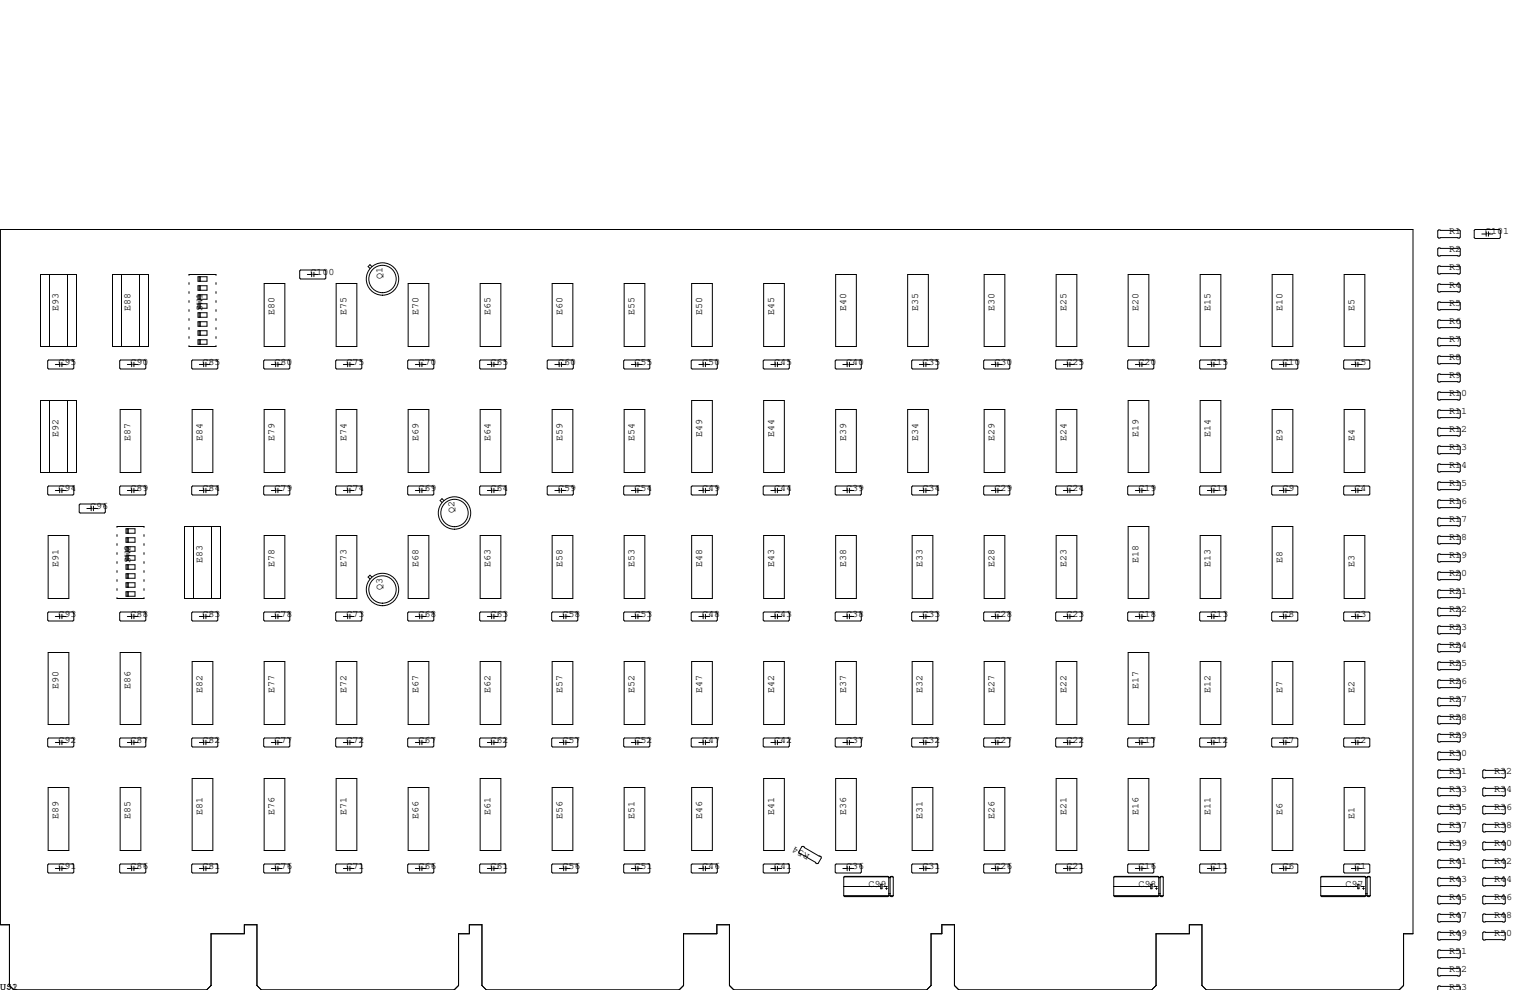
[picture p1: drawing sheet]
<svg xmlns="http://www.w3.org/2000/svg" width="432mm" height="279mm" viewBox="0 0 432 279" stroke-linecap="round" stroke-linejoin="round" font-family="sans-serif">
<g fill="none" stroke="#000" stroke-width=".28">
<path d="M.1 64.8h398.7v198.7h-2.7v14.6l-1.3 1.3h-54.3l-1.3-1.3v-17.1h-3.5v2.5h-9.4v14.6l-1.3 1.3h-54.4l-1.2-1.3v-17.1h-3.6v2.5h-3v14.6l-1.3 1.3h-54.4l-1.2-1.3v-17.1h-3.6v2.5h-9.4v14.6l-1.3 1.3h-54.3l-1.3-1.3v-17.1h-3.5v2.5h-3.1v14.6l-1.3 1.3h-54.3l-1.3-1.3v-17.1h-3.5v2.5h-9.4v14.6l-1.3 1.3h-54.4l-1.2-1.3v-17.1h-2.6zM11.4 77.5h10.2v20.3h-10.2zM14 77.5v20.3M19.1 77.5v20.3M31.8 77.5h10.1v20.3h-10.1zM34.3 77.5v20.3M39.4 77.5v20.3M53.3 77.7v-.2h7.7v.2M53.3 79.8v.5M55.9 78.1h2.5v1.3h-2.5zM56.2 78.1v1.3M56.5 78.1v1.3"/>
<path d="M61 79.8v.5M84.8 76.2h6.9l.2 .3v2l-.2 .2h-6.9l-.2-.2v-2zM86.7 77.5h1.3M88 76.8v1.3M88.6 77.5h1.2M88.6 76.8v1.3M105 75.2l-.6-.5-.5 .5 .5 .6M235.8 77.5h5.9v20.3h-5.9zM256.2 77.5h5.8v20.3h-5.8zM277.7 77.5h5.9v20.3h-5.9zM298.1 77.5h5.8v20.3h-5.8zM318.4 77.5h5.8v20.3h-5.8z"/>
<path d="M338.7 77.5h5.9v20.3h-5.9zM359 77.5h5.9v20.3h-5.9zM379.3 77.5h5.9v20.3h-5.9zM405.8 75.3l.2-.2h5.9l.2 .2v1.8l-.2 .2h-5.9l-.2-.2zM405.8 70.2l.2-.2h5.9l.2 .2v1.8l-.2 .3h-5.9l-.2-.3zM405.8 65.2l.2-.3h5.9l.2 .3v1.7l-.2 .3h-5.9l-.2-.3zM416.1 65l.2-.2h6.9l.2 .2v2.1l-.2 .2h-6.9l-.2-.2zM418.2 66h1.2M419.4 65.4v1.3M420.1 66h1.2M420.1 65.4v1.3M53.3 97.5v.3h7.7v-.3"/>
<path d="M53.3 82.3v.5M53.3 84.8v.5M53.3 87.4v.5M53.3 89.9v.5M53.3 92.5v.5M53.3 95v.5M55.9 80.6h2.5v1.3h-2.5zM55.9 83.2h2.5v1.3h-2.5zM55.9 85.7h2.5v1.3h-2.5zM55.9 88.3h2.5v1.2h-2.5zM55.9 90.8h2.5v1.3h-2.5zM55.9 93.3h2.5v1.3h-2.5z"/>
<path d="M55.9 95.9h2.5v1.3h-2.5zM56.2 80.6v1.3M56.2 83.2v1.3M56.2 85.7v1.3M56.2 88.3v1.2M56.2 90.8v1.3M56.2 93.3v1.3M56.2 95.9v1.3M56.5 80.6v1.3M56.5 83.2v1.3M56.5 85.7v1.3M56.5 88.3v1.2"/>
<path d="M56.5 90.8v1.3M56.5 93.3v1.3M56.5 95.9v1.3M61 82.3v.5M61 84.8v.5M61 87.4v.5M61 89.9v.5M61 92.5v.5M61 95v.5M74.5 80h5.9v17.8h-5.9zM94.9 80h5.8v17.8h-5.8zM115.2 80h5.8v17.8h-5.8z"/>
<path d="M135.5 80h5.9v17.8h-5.9zM155.8 80h5.9v17.8h-5.9zM176.1 80h5.9v17.8h-5.9zM195.2 80h5.8v17.8h-5.8zM215.5 80h5.9v17.8h-5.9zM405.8 90.6l.2-.3h5.9l.2 .3v1.7l-.2 .3h-5.9l-.2-.3zM405.8 80.4l.2-.3h5.9l.2 .3v1.8l-.2 .2h-5.9l-.2-.2zM405.8 85.5l.2-.3h5.9l.2 .3v1.7l-.2 .3h-5.9l-.2-.3zM405.8 95.6l.2-.2h5.9l.2 .2v1.8l-.2 .3h-5.9l-.2-.3zM11.4 113h10.2v20.3h-10.2zM13.7 101.6h6.9l.2 .3v2l-.2 .2h-6.9l-.2-.2v-2zM14 113v20.3"/>
<path d="M15.6 102.9h1.2M16.8 102.2v1.3M17.5 102.9h1.2M17.5 102.2v1.3M19.1 113v20.3M33.9 115.6h5.9v17.7h-5.9zM34 101.6h6.9l.2 .3v2l-.2 .2h-6.9l-.2-.2v-2zM35.9 102.9h1.3M37.2 102.2v1.3M37.8 102.9h1.2M37.8 102.2v1.3M54.2 115.6h5.9v17.7h-5.9z"/>
<path d="M54.4 101.6h6.8l.3 .3v2l-.3 .2h-6.8l-.3-.2v-2zM56.3 102.9h1.2M57.5 102.2v1.3M58.1 102.9h1.2M58.1 102.2v1.3M74.5 115.6h5.9v17.7h-5.9zM74.7 101.6h6.8l.3 .3v2l-.3 .2h-6.8l-.3-.2v-2zM76.6 102.9h1.2M77.8 102.2v1.3M78.4 102.9h1.2M78.4 102.2v1.3M94.9 115.6h5.8v17.7h-5.8z"/>
<path d="M95 101.6h6.9l.2 .3v2l-.2 .2h-6.9l-.3-.2v-2zM96.9 102.9h1.2M98.1 102.2v1.3M98.8 102.9h1.1M98.8 102.2v1.3M115.2 115.6h5.8v17.7h-5.8zM115.3 101.6h6.9l.2 .3v2l-.2 .2h-6.9l-.2-.2v-2zM117.2 102.9h1.2M118.4 102.2v1.3M119.1 102.9h1.2M119.1 102.2v1.3M135.5 115.6h5.9v17.7h-5.9z"/>
<path d="M135.6 101.6h6.9l.2 .3v2l-.2 .2h-6.9l-.2-.2v-2zM137.5 102.9h1.3M138.8 102.2v1.3M139.4 102.9h1.2M139.4 102.2v1.3M154.7 101.6h6.8l.3 .3v2l-.3 .2h-6.8l-.3-.2v-2zM155.8 115.6h5.9v17.7h-5.9zM156.6 102.9h1.2M157.8 102.2v1.3M158.4 102.9h1.2M158.4 102.2v1.3M176.1 115.6h5.9v17.7h-5.9z"/>
<path d="M176.3 101.6h6.8l.3 .3v2l-.3 .2h-6.8l-.3-.2v-2zM178.2 102.9h1.2M179.4 102.2v1.3M180 102.9h1.2M180 102.2v1.3M195.2 113h5.8v20.3h-5.8zM195.3 101.6h6.9l.2 .3v2l-.2 .2h-6.9l-.2-.2v-2zM197.2 102.9h1.3M198.5 102.2v1.3M199.1 102.9h1.2M199.1 102.2v1.3M215.5 113h5.9v20.3h-5.9z"/>
<path d="M215.6 101.6h6.9l.3 .3v2l-.3 .2h-6.9l-.2-.2v-2zM217.6 102.9h1.2M218.8 102.2v1.3M219.4 102.9h1.2M219.4 102.2v1.3M235.8 115.6h5.9v17.7h-5.9zM236 101.6h6.8l.3 .3v2l-.3 .2h-6.8l-.3-.2v-2zM237.9 102.9h1.2M239.1 102.2v1.3M239.7 102.9h1.2M239.7 102.2v1.3M256.2 115.6h5.8v17.7h-5.8z"/>
<path d="M257.6 101.6h6.8l.3 .3v2l-.3 .2h-6.8l-.3-.2v-2zM259.5 102.9h1.2M260.7 102.2v1.3M261.3 102.9h1.2M261.3 102.2v1.3M277.7 115.6h5.9v17.7h-5.9zM277.9 101.6h6.8l.3 .3v2l-.3 .2h-6.8l-.3-.2v-2zM279.8 102.9h1.2M281 102.2v1.3M281.6 102.9h1.2M281.6 102.2v1.3M297.9 101.9l.3-.3h6.9l.2 .3v2l-.2 .2h-6.9l-.3-.2z"/>
<path d="M298.1 115.6h5.8v17.7h-5.8zM300.1 102.9h1.2M301.3 102.2v1.3M302 102.9h1.1M302 102.2v1.3M318.4 113h5.8v20.3h-5.8zM318.5 101.6h6.9l.2 .3v2l-.2 .2h-6.9l-.2-.2v-2zM320.4 102.9h1.2M321.6 102.2v1.3M322.3 102.9h1.2M322.3 102.2v1.3M338.6 101.9l.2-.3h6.9l.2 .3v2l-.2 .2h-6.9l-.2-.2z"/>
<path d="M338.7 113h5.9v20.3h-5.9zM340.7 102.9h1.3M342 102.2v1.3M342.6 102.9h1.2M342.6 102.2v1.3M358.9 101.9l.3-.3h6.8l.3 .3v2l-.3 .2h-6.8l-.3-.2zM359 115.6h5.9v17.7h-5.9zM361.1 102.9h1.2M362.3 102.2v1.3M362.9 102.9h1.2M362.9 102.2v1.3M379.3 115.6h5.9v17.7h-5.9z"/>
<path d="M379.5 101.6h6.8l.3 .3v2l-.3 .2h-6.8l-.3-.2v-2zM381.4 102.9h1.2M382.6 102.2v1.3M383.2 102.2v1.3M383.2 102.9h1.2M405.8 110.9l.2-.3h5.9l.2 .3v1.7l-.2 .3h-5.9l-.2-.3zM405.8 105.8l.2-.3h5.9l.2 .3v1.8l-.2 .2h-5.9l-.2-.2zM405.8 100.7l.2-.2h5.9l.2 .2v1.8l-.2 .2h-5.9l-.2-.2zM405.8 116l.2-.3h5.9l.2 .3v1.7l-.2 .3h-5.9l-.2-.3zM13.7 137.2h6.9l.2 .2v2l-.2 .3h-6.9l-.2-.3v-2zM15.6 138.4h1.2M16.8 137.8v1.3"/>
<path d="M17.5 138.4h1.2M17.5 137.8v1.3M34 137.2h6.9l.2 .2v2l-.2 .3h-6.9l-.2-.3v-2zM35.9 138.4h1.3M37.2 137.8v1.3M37.8 138.4h1.2M37.8 137.8v1.3M54.1 137.4l.3-.2h6.8l.3 .2v2l-.3 .3h-6.8l-.3-.3zM56.3 138.4h1.2M57.5 137.8v1.3M58.1 138.4h1.2M58.1 137.8v1.3"/>
<path d="M74.4 137.4l.3-.2h6.8l.3 .2v2l-.3 .3h-6.8l-.3-.3zM76.6 138.4h1.2M77.8 137.8v1.3M78.4 138.4h1.2M78.4 137.8v1.3M94.7 137.4l.3-.2h6.9l.2 .2v2l-.2 .3h-6.9l-.3-.3zM96.9 138.4h1.2M98.1 137.8v1.3M98.8 138.4h1.1M98.8 137.8v1.3M115.1 137.4l.2-.2h6.9l.2 .2v2l-.2 .3h-6.9l-.2-.3zM117.2 138.4h1.2"/>
<path d="M118.4 137.8v1.3M119.1 138.4h1.2M119.1 137.8v1.3M135.4 137.4l.2-.2h6.9l.2 .2v2l-.2 .3h-6.9l-.2-.3zM137.5 138.4h1.3M138.8 137.8v1.3M139.4 138.4h1.2M139.4 137.8v1.3M154.7 137.2h6.8l.3 .2v2l-.3 .3h-6.8l-.3-.3v-2zM156.6 138.4h1.2M157.8 137.8v1.3M158.4 138.4h1.2"/>
<path d="M158.4 137.8v1.3M176.3 137.2h6.8l.3 .2v2l-.3 .3h-6.8l-.3-.3v-2zM178.2 138.4h1.2M179.4 137.8v1.3M180 138.4h1.2M180 137.8v1.3M195.3 137.2h6.9l.2 .2v2l-.2 .3h-6.9l-.2-.3v-2zM197.2 138.4h1.3M198.5 137.8v1.3M199.1 138.4h1.2M199.1 137.8v1.3M215.6 137.2h6.9l.3 .2v2l-.3 .3h-6.9l-.2-.3v-2z"/>
<path d="M217.6 138.4h1.2M218.8 137.8v1.3M219.4 138.4h1.2M219.4 137.8v1.3M236 137.2h6.8l.3 .2v2l-.3 .3h-6.8l-.3-.3v-2zM237.9 138.4h1.2M239.1 137.8v1.3M239.7 138.4h1.2M239.7 137.8v1.3M257.6 137.2h6.8l.3 .2v2l-.3 .3h-6.8l-.3-.3v-2zM259.5 138.4h1.2M260.7 137.8v1.3"/>
<path d="M261.3 138.4h1.2M261.3 137.8v1.3M277.9 137.2h6.8l.3 .2v2l-.3 .3h-6.8l-.3-.3v-2zM279.8 138.4h1.2M281 137.8v1.3M281.6 138.4h1.2M281.6 137.8v1.3M297.9 137.4l.3-.2h6.9l.2 .2v2l-.2 .3h-6.9l-.3-.3zM300.1 138.4h1.2M301.3 137.8v1.3M302 138.4h1.1M302 137.8v1.3"/>
<path d="M318.3 137.4l.2-.2h6.9l.2 .2v2l-.2 .3h-6.9l-.2-.3zM320.4 138.4h1.2M321.6 137.8v1.3M322.3 138.4h1.2M322.3 137.8v1.3M338.6 137.4l.2-.2h6.9l.2 .2v2l-.2 .3h-6.9l-.2-.3zM340.7 138.4h1.3M342 137.8v1.3M342.6 138.4h1.2M342.6 137.8v1.3M358.9 137.4l.3-.2h6.8l.3 .2v2l-.3 .3h-6.8l-.3-.3zM361.1 138.4h1.2"/>
<path d="M362.3 137.8v1.3M362.9 138.4h1.2M362.9 137.8v1.3M379.2 137.4l.3-.2h6.8l.3 .2v2l-.3 .3h-6.8l-.3-.3zM381.4 138.4h1.2M382.6 137.8v1.3M383.2 137.8v1.3M383.2 138.4h1.2M405.8 131.2l.2-.3h5.9l.2 .3v1.8l-.2 .2h-5.9l-.2-.2zM405.8 126.1l.2-.2h5.9l.2 .2v1.8l-.2 .2h-5.9l-.2-.2zM405.8 121l.2-.2h5.9l.2 .2v1.8l-.2 .3h-5.9l-.2-.3zM405.8 136.3l.2-.3h5.9l.2 .3v1.7l-.2 .3h-5.9l-.2-.3z"/>
<path d="M13.6 151.1h5.8v17.8h-5.8zM22.6 142.2h6.9l.2 .3v2l-.2 .3h-6.9l-.2-.3v-2zM24.5 143.5h1.2M25.7 142.9v1.2M26.4 143.5h1.2M26.4 142.9v1.2M33 148.8v-.2h7.6v.2M33 150.9v.5M33 153.4v.5M33 156v.5M33 158.5v.5M35.6 149.2h2.5v1.3h-2.5z"/>
<path d="M35.6 151.8h2.5v1.2h-2.5zM35.6 154.3h2.5v1.3h-2.5zM35.6 156.8h2.5v1.3h-2.5zM35.6 159.4h2.5v1.3h-2.5zM35.9 149.2v1.3M35.9 151.8v1.2M35.9 154.3v1.3M35.9 156.8v1.3M35.9 159.4v1.3M36.2 149.2v1.3M36.2 151.8v1.2M36.2 154.3v1.3"/>
<path d="M36.2 156.8v1.3M36.2 159.4v1.3M40.6 150.9v.5M40.6 153.4v.5M40.6 156v.5M40.6 158.5v.5M52.1 148.6h10.1v20.3h-10.1zM54.6 148.6v20.3M59.7 148.6v20.3M74.5 151.1h5.9v17.8h-5.9zM94.9 151.1h5.8v17.8h-5.8zM115.2 151.1h5.8v17.8h-5.8z"/>
<path d="M125.3 141.3l-.6-.6-.5 .6 .5 .5M135.5 151.1h5.9v17.8h-5.9zM155.8 151.1h5.9v17.8h-5.9zM176.1 151.1h5.9v17.8h-5.9zM195.2 151.1h5.8v17.8h-5.8zM215.5 151.1h5.9v17.8h-5.9zM235.8 151.1h5.9v17.8h-5.9zM257.4 151.1h5.9v17.8h-5.9zM277.7 151.1h5.9v17.8h-5.9zM298.1 151.1h5.8v17.8h-5.8zM318.4 148.6h5.8v20.3h-5.8zM338.7 151.1h5.9v17.8h-5.9z"/>
<path d="M359 148.6h5.9v20.3h-5.9zM379.3 151.1h5.9v17.8h-5.9zM405.8 146.4l.2-.2h5.9l.2 .2v1.8l-.2 .3h-5.9l-.2-.3zM405.8 151.5l.2-.2h5.9l.2 .2v1.8l-.2 .2h-5.9l-.2-.2zM405.8 156.6l.2-.3h5.9l.2 .3v1.8l-.2 .2h-5.9l-.2-.2zM405.8 141.4l.2-.3h5.9l.2 .3v1.7l-.2 .3h-5.9l-.2-.3zM13.7 172.7h6.9l.2 .3v2l-.2 .3h-6.9l-.2-.3v-2zM15.6 174h1.2M16.8 173.4v1.2M17.5 174h1.2M17.5 173.4v1.2M33 168.7v.2h7.6v-.2"/>
<path d="M33 161v.5M33 163.6v.5M33 166.1v.5M34 172.7h6.9l.2 .3v2l-.2 .3h-6.9l-.2-.3v-2zM35.6 161.9h2.5v1.3h-2.5zM35.6 164.5h2.5v1.2h-2.5zM35.6 167h2.5v1.3h-2.5zM35.9 161.9v1.3M35.9 164.5v1.2M35.9 167v1.3M35.9 174h1.3M36.2 161.9v1.3"/>
<path d="M36.2 164.5v1.2M36.2 167v1.3M37.2 173.4v1.2M37.8 174h1.2M37.8 173.4v1.2M40.6 161v.5M40.6 163.6v.5M40.6 166.1v.5M54.1 173l.3-.3h6.8l.3 .3v2l-.3 .3h-6.8l-.3-.3zM56.3 174h1.2M57.5 173.4v1.2M58.1 174h1.2"/>
<path d="M58.1 173.4v1.2M74.7 172.7h6.8l.3 .3v2l-.3 .3h-6.8l-.3-.3v-2zM76.6 174h1.2M77.8 173.4v1.2M78.4 174h1.2M78.4 173.4v1.2M94.7 173l.3-.3h6.9l.2 .3v2l-.2 .3h-6.9l-.3-.3zM96.9 174h1.2M98.1 173.4v1.2M98.8 174h1.1M98.8 173.4v1.2M105 162.9l-.6-.6-.5 .6 .5 .5"/>
<path d="M115.1 173l.2-.3h6.9l.2 .3v2l-.2 .3h-6.9l-.2-.3zM117.2 174h1.2M118.4 173.4v1.2M119.1 174h1.2M119.1 173.4v1.2M135.4 173l.2-.3h6.9l.2 .3v2l-.2 .3h-6.9l-.2-.3zM137.5 174h1.3M138.8 173.4v1.2M139.4 174h1.2M139.4 173.4v1.2M156 172.7h6.8l.3 .3v2l-.3 .3h-6.8l-.3-.3v-2zM157.9 174h1.2"/>
<path d="M159.1 173.4v1.2M159.7 174h1.2M159.7 173.4v1.2M176.3 172.7h6.8l.3 .3v2l-.3 .3h-6.8l-.3-.3v-2zM178.2 174h1.2M179.4 173.4v1.2M180 174h1.2M180 173.4v1.2M195.3 172.7h6.9l.2 .3v2l-.2 .3h-6.9l-.2-.3v-2zM197.2 174h1.3M198.5 173.4v1.2M199.1 174h1.2"/>
<path d="M199.1 173.4v1.2M215.6 172.7h6.9l.3 .3v2l-.3 .3h-6.9l-.2-.3v-2zM217.6 174h1.2M218.8 173.4v1.2M219.4 174h1.2M219.4 173.4v1.2M236 172.7h6.8l.3 .3v2l-.3 .3h-6.8l-.3-.3v-2zM237.9 174h1.2M239.1 173.4v1.2M239.7 174h1.2M239.7 173.4v1.2M257.6 172.7h6.8l.3 .3v2l-.3 .3h-6.8l-.3-.3v-2z"/>
<path d="M259.5 174h1.2M260.7 173.4v1.2M261.3 174h1.2M261.3 173.4v1.2M277.9 172.7h6.8l.3 .3v2l-.3 .3h-6.8l-.3-.3v-2zM279.8 174h1.2M281 173.4v1.2M281.6 174h1.2M281.6 173.4v1.2M297.9 173l.3-.3h6.9l.2 .3v2l-.2 .3h-6.9l-.3-.3zM300.1 174h1.2M301.3 173.4v1.2"/>
<path d="M302 174h1.1M302 173.4v1.2M318.3 173l.2-.3h6.9l.2 .3v2l-.2 .3h-6.9l-.2-.3zM320.4 174h1.2M321.6 173.4v1.2M322.3 174h1.2M322.3 173.4v1.2M338.6 173l.2-.3h6.9l.2 .3v2l-.2 .3h-6.9l-.2-.3zM340.7 174h1.3M342 173.4v1.2M342.6 174h1.2M342.6 173.4v1.2"/>
<path d="M358.9 173l.3-.3h6.8l.3 .3v2l-.3 .3h-6.8l-.3-.3zM361.1 174h1.2M362.3 173.4v1.2M362.9 174h1.2M362.9 173.4v1.2M379.2 173l.3-.3h6.8l.3 .3v2l-.3 .3h-6.8l-.3-.3zM381.4 174h1.2M382.6 173.4v1.2M383.2 173.4v1.2M383.2 174h1.2M405.8 166.8l.2-.3h5.9l.2 .3v1.7l-.2 .3h-5.9l-.2-.3zM405.8 161.7l.2-.3h5.9l.2 .3v1.7l-.2 .3h-5.9l-.2-.3z"/>
<path d="M405.8 176.9l.2-.2h5.9l.2 .2v1.8l-.2 .2h-5.9l-.2-.2zM405.8 171.8l.2-.2h5.9l.2 .2v1.8l-.2 .3h-5.9l-.2-.3zM13.6 184.1h5.8v20.4h-5.8zM33.9 184.1h5.9v20.4h-5.9zM54.2 186.7h5.9v17.8h-5.9zM74.5 186.7h5.9v17.8h-5.9zM94.9 186.7h5.8v17.8h-5.8zM115.2 186.7h5.8v17.8h-5.8zM135.5 186.7h5.9v17.8h-5.9zM155.8 186.7h5.9v17.8h-5.9zM176.1 186.7h5.9v17.8h-5.9zM195.2 186.7h5.8v17.8h-5.8z"/>
<path d="M215.5 186.7h5.9v17.8h-5.9zM235.8 186.7h5.9v17.8h-5.9zM257.4 186.7h5.9v17.8h-5.9zM277.7 186.7h5.9v17.8h-5.9zM298.1 186.7h5.8v17.8h-5.8zM318.4 184.1h5.8v20.4h-5.8zM338.7 186.7h5.9v17.8h-5.9zM359 186.7h5.9v17.8h-5.9zM379.3 186.7h5.9v17.8h-5.9zM405.8 182l.2-.3h5.9l.2 .3v1.8l-.2 .2h-5.9l-.2-.2zM405.8 187.1l.2-.3h5.9l.2 .3v1.7l-.2 .3h-5.9l-.2-.3zM405.8 192.2l.2-.3h5.9l.2 .3v1.7l-.2 .3h-5.9l-.2-.3z"/>
<path d="M405.8 197.2l.2-.2h5.9l.2 .2v1.8l-.2 .3h-5.9l-.2-.3zM13.7 208.3h6.9l.2 .2v2.1l-.2 .2h-6.9l-.2-.2v-2.1zM15.6 209.5h1.2M16.8 208.9v1.3M17.5 209.5h1.2M17.5 208.9v1.3M34 208.3h6.9l.2 .2v2.1l-.2 .2h-6.9l-.2-.2v-2.1zM35.9 209.5h1.3M37.2 208.9v1.3M37.8 209.5h1.2M37.8 208.9v1.3M54.1 208.5l.3-.2h6.8l.3 .2v2.1l-.3 .2h-6.8l-.3-.2z"/>
<path d="M54.2 219.7h5.9v20.3h-5.9zM56.3 209.5h1.2M57.5 208.9v1.3M58.1 209.5h1.2M58.1 208.9v1.3M74.4 208.5l.3-.2h6.8l.3 .2v2.1l-.3 .2h-6.8l-.3-.2zM74.5 219.7h5.9v20.3h-5.9zM76.6 209.5h1.2M77.8 208.9v1.3M78.4 209.5h1.2M78.4 208.9v1.3M94.7 208.5l.3-.2h6.9l.2 .2v2.1l-.2 .2h-6.9l-.3-.2z"/>
<path d="M94.9 219.7h5.8v20.3h-5.8zM96.9 209.5h1.2M98.1 208.9v1.3M98.8 209.5h1.1M98.8 208.9v1.3M115.1 208.5l.2-.2h6.9l.2 .2v2.1l-.2 .2h-6.9l-.2-.2zM117.2 209.5h1.2M118.4 208.9v1.3M119.1 209.5h1.2M119.1 208.9v1.3M135.4 208.5l.2-.2h6.9l.2 .2v2.1l-.2 .2h-6.9l-.2-.2zM135.5 219.7h5.9v20.3h-5.9z"/>
<path d="M137.5 209.5h1.3M138.8 208.9v1.3M139.4 209.5h1.2M139.4 208.9v1.3M156 208.3h6.8l.3 .2v2.1l-.3 .2h-6.8l-.3-.2v-2.1zM157.9 209.5h1.2M159.1 208.9v1.3M159.7 209.5h1.2M159.7 208.9v1.3M176.3 208.3h6.8l.3 .2v2.1l-.3 .2h-6.8l-.3-.2v-2.1zM178.2 209.5h1.2M179.4 208.9v1.3"/>
<path d="M180 209.5h1.2M180 208.9v1.3M195.3 208.3h6.9l.2 .2v2.1l-.2 .2h-6.9l-.2-.2v-2.1zM197.2 209.5h1.3M198.5 208.9v1.3M199.1 209.5h1.2M199.1 208.9v1.3M215.5 219.7h5.9v20.3h-5.9zM215.6 208.3h6.9l.3 .2v2.1l-.3 .2h-6.9l-.2-.2v-2.1zM217.6 209.5h1.2M218.8 208.9v1.3M219.4 209.5h1.2"/>
<path d="M219.4 208.9v1.3M235.8 219.7h5.9v20.3h-5.9zM236 208.3h6.8l.3 .2v2.1l-.3 .2h-6.8l-.3-.2v-2.1zM237.9 209.5h1.2M239.1 208.9v1.3M239.7 209.5h1.2M239.7 208.9v1.3M257.6 208.3h6.8l.3 .2v2.1l-.3 .2h-6.8l-.3-.2v-2.1zM259.5 209.5h1.2M260.7 208.9v1.3M261.3 209.5h1.2M261.3 208.9v1.3"/>
<path d="M277.9 208.3h6.8l.3 .2v2.1l-.3 .2h-6.8l-.3-.2v-2.1zM279.8 209.5h1.2M281 208.9v1.3M281.6 209.5h1.2M281.6 208.9v1.3M297.9 208.5l.3-.2h6.9l.2 .2v2.1l-.2 .2h-6.9l-.3-.2zM298.1 219.7h5.8v20.3h-5.8zM300.1 209.5h1.2M301.3 208.9v1.3M302 209.5h1.1M302 208.9v1.3M318.3 208.5l.2-.2h6.9l.2 .2v2.1l-.2 .2h-6.9l-.2-.2z"/>
<path d="M318.4 219.7h5.8v20.3h-5.8zM320.4 209.5h1.2M321.6 208.9v1.3M322.3 209.5h1.2M322.3 208.9v1.3M338.6 208.5l.2-.2h6.9l.2 .2v2.1l-.2 .2h-6.9l-.2-.2zM338.7 219.7h5.9v20.3h-5.9zM340.7 209.5h1.3M342 208.9v1.3M342.6 209.5h1.2M342.6 208.9v1.3M358.9 208.5l.3-.2h6.8l.3 .2v2.1l-.3 .2h-6.8l-.3-.2z"/>
<path d="M359 219.7h5.9v20.3h-5.9zM361.1 209.5h1.2M362.3 208.9v1.3M362.9 209.5h1.2M362.9 208.9v1.3M379.2 208.5l.3-.2h6.8l.3 .2v2.1l-.3 .2h-6.8l-.3-.2zM381.4 209.5h1.2M382.6 208.9v1.3M383.2 208.9v1.3M383.2 209.5h1.2M405.8 217.6l.2-.3h5.9l.2 .3v1.7l-.2 .3h-5.9l-.2-.3zM405.8 202.3l.2-.2h5.9l.2 .2v1.8l-.2 .2h-5.9l-.2-.2z"/>
<path d="M405.8 207.4l.2-.3h5.9l.2 .3v1.8l-.2 .2h-5.9l-.2-.2zM405.8 212.5l.2-.3h5.9l.2 .3v1.7l-.2 .3h-5.9l-.2-.3zM418.5 217.6l.2-.3h5.9l.2 .3v1.7l-.2 .3h-5.9l-.2-.3zM13.6 222.2h5.8v17.8h-5.8zM33.9 222.2h5.9v17.8h-5.9zM115.2 222.2h5.8v17.8h-5.8zM155.8 222.2h5.9v17.8h-5.9zM176.1 222.2h5.9v17.8h-5.9zM195.2 222.2h5.8v17.8h-5.8zM226.3 238.9l.3-.1 5.1 3 .1 .3-.9 1.6-.3 .1-5.1-3-.1-.3zM257.4 222.2h5.9v17.8h-5.9zM277.7 222.2h5.9v17.8h-5.9z"/>
<path d="M379.3 222.2h5.9v17.8h-5.9zM405.8 222.6l.2-.2h5.9l.2 .2v1.8l-.2 .3h-5.9l-.2-.3zM405.8 227.7l.2-.2h5.9l.2 .2v1.8l-.2 .2h-5.9l-.2-.2zM405.8 232.8l.2-.3h5.9l.2 .3v1.8l-.2 .2h-5.9l-.2-.2zM405.8 237.9l.2-.3h5.9l.2 .3v1.7l-.2 .3h-5.9l-.2-.3zM418.5 227.7l.2-.2h5.9l.2 .2v1.8l-.2 .2h-5.9l-.2-.2zM418.5 222.6l.2-.2h5.9l.2 .2v1.8l-.2 .3h-5.9l-.2-.3zM418.5 232.8l.2-.3h5.9l.2 .3v1.8l-.2 .2h-5.9l-.2-.2zM418.5 237.9l.2-.3h5.9l.2 .3v1.7l-.2 .3h-5.9l-.2-.3zM13.7 243.8h6.9l.2 .3v2l-.2 .3h-6.9l-.2-.3v-2zM15.6 245.1h1.2M16.8 244.5v1.2"/>
<path d="M17.5 245.1h1.2M17.5 244.5v1.2M34 243.8h6.9l.2 .3v2l-.2 .3h-6.9l-.2-.3v-2zM35.9 245.1h1.3M37.2 244.5v1.2M37.8 245.1h1.2M37.8 244.5v1.2M54.1 244.1l.3-.3h6.8l.3 .3v2l-.3 .3h-6.8l-.3-.3zM56.3 245.1h1.2M57.5 244.5v1.2M58.1 245.1h1.2M58.1 244.5v1.2"/>
<path d="M74.7 243.8h6.8l.3 .3v2l-.3 .3h-6.8l-.3-.3v-2zM76.6 245.1h1.2M77.8 244.5v1.2M78.4 245.1h1.2M78.4 244.5v1.2M95 243.8h6.9l.2 .3v2l-.2 .3h-6.9l-.3-.3v-2zM96.9 245.1h1.2M98.1 244.5v1.2M98.8 245.1h1.1M98.8 244.5v1.2M115.3 243.8h6.9l.2 .3v2l-.2 .3h-6.9l-.2-.3v-2zM117.2 245.1h1.2"/>
<path d="M118.4 244.5v1.2M119.1 245.1h1.2M119.1 244.5v1.2M135.6 243.8h6.9l.2 .3v2l-.2 .3h-6.9l-.2-.3v-2zM137.5 245.1h1.3M138.8 244.5v1.2M139.4 245.1h1.2M139.4 244.5v1.2M156 243.8h6.8l.3 .3v2l-.3 .3h-6.8l-.3-.3v-2zM157.9 245.1h1.2M159.1 244.5v1.2M159.7 245.1h1.2"/>
<path d="M159.7 244.5v1.2M176.3 243.8h6.8l.3 .3v2l-.3 .3h-6.8l-.3-.3v-2zM178.2 245.1h1.2M179.4 244.5v1.2M180 245.1h1.2M180 244.5v1.2M195.3 243.8h6.9l.2 .3v2l-.2 .3h-6.9l-.2-.3v-2zM197.2 245.1h1.3M198.5 244.5v1.2M199.1 245.1h1.2M199.1 244.5v1.2M215.6 243.8h6.9l.3 .3v2l-.3 .3h-6.9l-.2-.3v-2z"/>
<path d="M217.6 245.1h1.2M218.8 244.5v1.2M219.4 245.1h1.2M219.4 244.5v1.2M236 243.8h6.8l.3 .3v2l-.3 .3h-6.8l-.3-.3v-2zM237.9 245.1h1.2M238.1 252.8h14M238.1 250.2h10.3M238.3 247.5h12.4M238.4 252.9h12.2M239.1 244.5v1.2M239.7 245.1h1.2"/>
<path d="M239.7 244.5v1.2M248.6 249.6h.3v1.2h-.3zM249.6 250.2h.8M249.9 250.8h.5M250.2 250.5v.5M250.6 247.3h-12.2l-.3 .3v5.2M250.6 247.3l-12.2 .1M250.6 247.3l.2 .3M250.8 247.6v5.2l-.2 .2h-12.2l-.3-.2M250.8 252.2h.4M250.8 247.6h.4M250.8 247.7h.4"/>
<path d="M251 252.7h.1M251.2 247.6v5.2l.3 .2h.3l.3-.2M251.3 247.5h.7M251.5 252.9h.3M251.8 247.3h-.3l-.3 .3M251.8 247.3l-.3 .1M251.8 247.3l.3 .3v5.2M257.6 243.8h6.8l.3 .3v2l-.3 .3h-6.8l-.3-.3v-2zM259.5 245.1h1.2M260.7 244.5v1.2M261.3 245.1h1.2M261.3 244.5v1.2"/>
<path d="M277.9 243.8h6.8l.3 .3v2l-.3 .3h-6.8l-.3-.3v-2zM279.8 245.1h1.2M281 244.5v1.2M281.6 245.1h1.2M281.6 244.5v1.2M297.9 244.1l.3-.3h6.9l.2 .3v2l-.2 .3h-6.9l-.3-.3zM300.1 245.1h1.2M301.3 244.5v1.2M302 245.1h1.1M302 244.5v1.2M314.3 252.8h14M314.3 250.2h10.3"/>
<path d="M314.5 247.5h12.4M314.6 252.9h12.2M318.3 244.1l.2-.3h6.9l.2 .3v2l-.2 .3h-6.9l-.2-.3zM320.4 245.1h1.2M321.6 244.5v1.2M322.3 245.1h1.2M322.3 244.5v1.2M324.8 249.6h.3v1.2h-.3zM325.8 250.2h.8M326.1 250.8h.5M326.4 250.5v.5M326.8 247.3h-12.2l-.3 .3v5.2"/>
<path d="M326.8 247.3l-12.2 .1M326.8 247.3l.2 .3M327 247.6v5.2l-.2 .2h-12.2l-.3-.2M327 252.2h.4M327 247.6h.4M327 247.7h.4M327.2 252.7h.1M327.4 247.6v5.2l.3 .2h.3l.3-.2M327.5 247.5h.7M327.7 252.9h.3M328 247.3h-.3l-.3 .3M328 247.3l-.3 .1"/>
<path d="M328 247.3l.3 .3v5.2M338.6 244.1l.2-.3h6.9l.2 .3v2l-.2 .3h-6.9l-.2-.3zM340.7 245.1h1.3M342 244.5v1.2M342.6 245.1h1.2M342.6 244.5v1.2M358.9 244.1l.3-.3h6.8l.3 .3v2l-.3 .3h-6.8l-.3-.3zM361.1 245.1h1.2M362.3 244.5v1.2M362.9 245.1h1.2M362.9 244.5v1.2M372.7 252.8h14"/>
<path d="M372.7 250.2h10.4M372.9 247.5h12.4M373 252.9h12.2M379.2 244.1l.3-.3h6.8l.3 .3v2l-.3 .3h-6.8l-.3-.3zM381.4 245.1h1.2M382.6 244.5v1.2M383.2 249.6h.3v1.2h-.3zM383.2 245.1h1.2M383.2 244.5v1.2M384.2 250.2h.9M384.6 250.8h.5M384.8 250.5v.5"/>
<path d="M385.2 247.3l-12.2 .1M385.2 247.3h-12.2l-.3 .3v5.2M385.2 247.3l.2 .3M385.4 247.6v5.2l-.2 .2h-12.2l-.3-.2M385.4 252.2h.4M385.4 247.6h.4M385.4 247.7h.4M385.6 252.7h.1M385.8 247.6v5.2l.3 .2h.4l.2-.2M386 247.5h.6M386.1 252.9h.4M386.5 247.3l.2 .3v5.2"/>
<path d="M386.5 247.3h-.4l-.3 .3M386.5 247.3l-.4 .1M405.8 258.2l.2-.3h5.9l.2 .3v1.8l-.2 .2h-5.9l-.2-.2zM405.8 243l.2-.3h5.9l.2 .3v1.7l-.2 .3h-5.9l-.2-.3zM405.8 253.1l.2-.2h5.9l.2 .2v1.8l-.2 .2h-5.9l-.2-.2zM405.8 248l.2-.2h5.9l.2 .2v1.8l-.2 .3h-5.9l-.2-.3zM418.5 248l.2-.2h5.9l.2 .2v1.8l-.2 .3h-5.9l-.2-.3zM418.5 253.1l.2-.2h5.9l.2 .2v1.8l-.2 .2h-5.9l-.2-.2zM418.5 243l.2-.3h5.9l.2 .3v1.7l-.2 .3h-5.9l-.2-.3zM418.5 258.2l.2-.3h5.9l.2 .3v1.8l-.2 .2h-5.9l-.2-.2zM405.8 279.4v-.9l.2-.2h5.9l.2 .2v.9M405.8 263.3l.2-.3h5.9l.2 .3v1.7l-.2 .3h-5.9l-.2-.3z"/>
<path d="M405.8 268.4l.2-.3h5.9l.2 .3v1.7l-.2 .3h-5.9l-.2-.3zM405.8 273.4l.2-.2h5.9l.2 .2v1.8l-.2 .3h-5.9l-.2-.3zM418.5 263.3l.2-.3h5.9l.2 .3v1.7l-.2 .3h-5.9l-.2-.3z"/>
<circle cx="108" cy="78.7" r="4.6"/>
<circle cx="108" cy="78.7" r="3.9"/>
<circle cx="128.3" cy="144.8" r="4.6"/>
<circle cx="128.3" cy="144.8" r="3.9"/>
<circle cx="108" cy="166.4" r="4.6"/>
<circle cx="108" cy="166.4" r="3.9"/>
</g>
<g font-size="2.8">
<text x="408.9" y="66">R1</text>
<text x="408.9" y="71.1">R2</text>
<text x="419.1" y="66">C101</text>
<text x="87.6" y="77.5">C100</text>
<text x="408.9" y="76.2">R3</text>
<text x="107.9" y="78.7" transform="rotate(-90 107.9 78.7)">Q1</text>
<text x="408.9" y="81.3">R4</text>
<text x="16.5" y="87.6" transform="rotate(-90 16.5 87.6)">E93</text>
<text x="36.8" y="87.6" transform="rotate(-90 36.8 87.6)">E88</text>
<text x="57.1" y="87.6" transform="rotate(-90 57.1 87.6)">SW1</text>
<text x="77.5" y="88.9" transform="rotate(-90 77.5 88.9)">E80</text>
<text x="97.8" y="88.9" transform="rotate(-90 97.8 88.9)">E75</text>
<text x="118.1" y="88.9" transform="rotate(-90 118.1 88.9)">E70</text>
<text x="138.4" y="88.9" transform="rotate(-90 138.4 88.9)">E65</text>
<text x="158.7" y="88.9" transform="rotate(-90 158.7 88.9)">E60</text>
<text x="179.1" y="88.9" transform="rotate(-90 179.1 88.9)">E55</text>
<text x="198.1" y="88.9" transform="rotate(-90 198.1 88.9)">E50</text>
<text x="218.4" y="88.9" transform="rotate(-90 218.4 88.9)">E45</text>
<text x="238.8" y="87.6" transform="rotate(-90 238.8 87.6)">E40</text>
<text x="259.1" y="87.6" transform="rotate(-90 259.1 87.6)">E35</text>
<text x="280.7" y="87.6" transform="rotate(-90 280.7 87.6)">E30</text>
<text x="301" y="87.6" transform="rotate(-90 301 87.6)">E25</text>
<text x="321.3" y="87.6" transform="rotate(-90 321.3 87.6)">E20</text>
<text x="341.6" y="87.6" transform="rotate(-90 341.6 87.6)">E15</text>
<text x="361.9" y="87.6" transform="rotate(-90 361.9 87.6)">E10</text>
<text x="382.3" y="87.6" transform="rotate(-90 382.3 87.6)">E5</text>
<text x="408.9" y="86.4">R5</text>
<text x="408.9" y="91.4">R6</text>
<text x="408.9" y="96.5">R7</text>
<text x="408.9" y="101.6">R8</text>
<text x="16.5" y="102.9">C95</text>
<text x="36.8" y="102.9">C90</text>
<text x="57.1" y="102.9">C85</text>
<text x="77.5" y="102.9">C80</text>
<text x="97.8" y="102.9">C75</text>
<text x="118.1" y="102.9">C70</text>
<text x="138.4" y="102.9">C65</text>
<text x="157.5" y="102.9">C60</text>
<text x="179.1" y="102.9">C55</text>
<text x="198.1" y="102.9">C50</text>
<text x="218.4" y="102.9">C45</text>
<text x="238.8" y="102.9">C40</text>
<text x="260.3" y="102.9">C35</text>
<text x="280.7" y="102.9">C30</text>
<text x="301" y="102.9">C25</text>
<text x="321.3" y="102.9">C20</text>
<text x="341.6" y="102.9">C15</text>
<text x="361.9" y="102.9">C10</text>
<text x="382.3" y="102.9">C5</text>
<text x="408.9" y="106.7">R9</text>
<text x="408.9" y="111.8">R10</text>
<text x="408.9" y="116.8">R11</text>
<text x="16.5" y="123.2" transform="rotate(-90 16.5 123.2)">E92</text>
<text x="36.8" y="124.5" transform="rotate(-90 36.8 124.5)">E87</text>
<text x="57.1" y="124.5" transform="rotate(-90 57.1 124.5)">E84</text>
<text x="77.5" y="124.5" transform="rotate(-90 77.5 124.5)">E79</text>
<text x="97.8" y="124.5" transform="rotate(-90 97.8 124.5)">E74</text>
<text x="118.1" y="124.5" transform="rotate(-90 118.1 124.5)">E69</text>
<text x="138.4" y="124.5" transform="rotate(-90 138.4 124.5)">E64</text>
<text x="158.7" y="124.5" transform="rotate(-90 158.7 124.5)">E59</text>
<text x="179.1" y="124.5" transform="rotate(-90 179.1 124.5)">E54</text>
<text x="198.1" y="123.2" transform="rotate(-90 198.1 123.2)">E49</text>
<text x="218.4" y="123.2" transform="rotate(-90 218.4 123.2)">E44</text>
<text x="238.8" y="124.5" transform="rotate(-90 238.8 124.5)">E39</text>
<text x="259.1" y="124.5" transform="rotate(-90 259.1 124.5)">E34</text>
<text x="280.7" y="124.5" transform="rotate(-90 280.7 124.5)">E29</text>
<text x="301" y="124.5" transform="rotate(-90 301 124.5)">E24</text>
<text x="321.3" y="123.2" transform="rotate(-90 321.3 123.2)">E19</text>
<text x="341.6" y="123.2" transform="rotate(-90 341.6 123.2)">E14</text>
<text x="361.9" y="124.5" transform="rotate(-90 361.9 124.5)">E9</text>
<text x="382.3" y="124.5" transform="rotate(-90 382.3 124.5)">E4</text>
<text x="408.9" y="121.9">R12</text>
<text x="408.9" y="127">R13</text>
<text x="408.9" y="132.1">R14</text>
<text x="408.9" y="137.2">R15</text>
<text x="16.5" y="138.4">C94</text>
<text x="25.4" y="143.5">C96</text>
<text x="36.8" y="138.4">C89</text>
<text x="57.1" y="138.4">C84</text>
<text x="77.5" y="138.4">C79</text>
<text x="97.8" y="138.4">C74</text>
<text x="118.1" y="138.4">C69</text>
<text x="138.4" y="138.4">C64</text>
<text x="157.5" y="138.4">C59</text>
<text x="179.1" y="138.4">C54</text>
<text x="198.1" y="138.4">C49</text>
<text x="218.4" y="138.4">C44</text>
<text x="238.8" y="138.4">C39</text>
<text x="260.3" y="138.4">C34</text>
<text x="280.7" y="138.4">C29</text>
<text x="301" y="138.4">C24</text>
<text x="321.3" y="138.4">C19</text>
<text x="341.6" y="138.4">C14</text>
<text x="361.9" y="138.4">C9</text>
<text x="382.3" y="138.4">C4</text>
<text x="408.9" y="142.2">R16</text>
<text x="128.3" y="144.8" transform="rotate(-90 128.3 144.8)">Q2</text>
<text x="408.9" y="147.3">R17</text>
<text x="408.9" y="152.4">R18</text>
<text x="16.5" y="160" transform="rotate(-90 16.5 160)">E91</text>
<text x="36.8" y="158.8" transform="rotate(-90 36.8 158.8)">SW2</text>
<text x="57.1" y="158.8" transform="rotate(-90 57.1 158.8)">E83</text>
<text x="77.5" y="160" transform="rotate(-90 77.5 160)">E78</text>
<text x="97.8" y="160" transform="rotate(-90 97.8 160)">E73</text>
<text x="118.1" y="160" transform="rotate(-90 118.1 160)">E68</text>
<text x="138.4" y="160" transform="rotate(-90 138.4 160)">E63</text>
<text x="158.7" y="160" transform="rotate(-90 158.7 160)">E58</text>
<text x="179.1" y="160" transform="rotate(-90 179.1 160)">E53</text>
<text x="198.1" y="160" transform="rotate(-90 198.1 160)">E48</text>
<text x="218.4" y="160" transform="rotate(-90 218.4 160)">E43</text>
<text x="238.8" y="160" transform="rotate(-90 238.8 160)">E38</text>
<text x="260.3" y="160" transform="rotate(-90 260.3 160)">E33</text>
<text x="280.7" y="160" transform="rotate(-90 280.7 160)">E28</text>
<text x="301" y="160" transform="rotate(-90 301 160)">E23</text>
<text x="321.3" y="158.8" transform="rotate(-90 321.3 158.8)">E18</text>
<text x="341.6" y="160" transform="rotate(-90 341.6 160)">E13</text>
<text x="361.9" y="158.8" transform="rotate(-90 361.9 158.8)">E8</text>
<text x="382.3" y="160" transform="rotate(-90 382.3 160)">E3</text>
<text x="408.9" y="157.5">R19</text>
<text x="107.9" y="166.4" transform="rotate(-90 107.9 166.4)">Q3</text>
<text x="408.9" y="162.6">R20</text>
<text x="408.9" y="167.6">R21</text>
<text x="16.5" y="174">C93</text>
<text x="36.8" y="174">C88</text>
<text x="57.1" y="174">C83</text>
<text x="77.5" y="174">C78</text>
<text x="97.8" y="174">C73</text>
<text x="118.1" y="174">C68</text>
<text x="138.4" y="174">C63</text>
<text x="158.7" y="174">C58</text>
<text x="179.1" y="174">C53</text>
<text x="198.1" y="174">C48</text>
<text x="218.4" y="174">C43</text>
<text x="238.8" y="174">C38</text>
<text x="260.3" y="174">C33</text>
<text x="280.7" y="174">C28</text>
<text x="301" y="174">C23</text>
<text x="321.3" y="174">C18</text>
<text x="341.6" y="174">C13</text>
<text x="361.9" y="174">C8</text>
<text x="382.3" y="174">C3</text>
<text x="408.9" y="172.7">R22</text>
<text x="408.9" y="177.8">R23</text>
<text x="408.9" y="182.9">R24</text>
<text x="408.9" y="188">R25</text>
<text x="16.5" y="194.3" transform="rotate(-90 16.5 194.3)">E90</text>
<text x="36.8" y="194.3" transform="rotate(-90 36.8 194.3)">E86</text>
<text x="57.1" y="195.6" transform="rotate(-90 57.1 195.6)">E82</text>
<text x="77.5" y="195.6" transform="rotate(-90 77.5 195.6)">E77</text>
<text x="97.8" y="195.6" transform="rotate(-90 97.8 195.6)">E72</text>
<text x="118.1" y="195.6" transform="rotate(-90 118.1 195.6)">E67</text>
<text x="138.4" y="195.6" transform="rotate(-90 138.4 195.6)">E62</text>
<text x="158.7" y="195.6" transform="rotate(-90 158.7 195.6)">E57</text>
<text x="179.1" y="195.6" transform="rotate(-90 179.1 195.6)">E52</text>
<text x="198.1" y="195.6" transform="rotate(-90 198.1 195.6)">E47</text>
<text x="218.4" y="195.6" transform="rotate(-90 218.4 195.6)">E42</text>
<text x="238.8" y="195.6" transform="rotate(-90 238.8 195.6)">E37</text>
<text x="260.3" y="195.6" transform="rotate(-90 260.3 195.6)">E32</text>
<text x="280.7" y="195.6" transform="rotate(-90 280.7 195.6)">E27</text>
<text x="301" y="195.6" transform="rotate(-90 301 195.6)">E22</text>
<text x="321.3" y="194.3" transform="rotate(-90 321.3 194.3)">E17</text>
<text x="341.6" y="195.6" transform="rotate(-90 341.6 195.6)">E12</text>
<text x="361.9" y="195.6" transform="rotate(-90 361.9 195.6)">E7</text>
<text x="382.3" y="195.6" transform="rotate(-90 382.3 195.6)">E2</text>
<text x="408.9" y="193">R26</text>
<text x="408.9" y="198.1">R27</text>
<text x="408.9" y="203.2">R28</text>
<text x="16.5" y="209.5">C92</text>
<text x="36.8" y="209.5">C87</text>
<text x="57.1" y="209.5">C82</text>
<text x="77.5" y="209.5">C77</text>
<text x="97.8" y="209.5">C72</text>
<text x="118.1" y="209.5">C67</text>
<text x="138.4" y="209.5">C62</text>
<text x="158.7" y="209.5">C57</text>
<text x="179.1" y="209.5">C52</text>
<text x="198.1" y="209.5">C47</text>
<text x="218.4" y="209.5">C42</text>
<text x="238.8" y="209.5">C37</text>
<text x="260.3" y="209.5">C32</text>
<text x="280.7" y="209.5">C27</text>
<text x="301" y="209.5">C22</text>
<text x="321.3" y="209.5">C17</text>
<text x="341.6" y="209.5">C12</text>
<text x="361.9" y="209.5">C7</text>
<text x="382.3" y="209.5">C2</text>
<text x="408.9" y="208.3">R29</text>
<text x="408.9" y="213.4">R30</text>
<text x="408.9" y="218.4">R31</text>
<text x="421.6" y="218.4">R32</text>
<text x="408.9" y="223.5">R33</text>
<text x="421.6" y="223.5">R34</text>
<text x="16.5" y="231.1" transform="rotate(-90 16.5 231.1)">E89</text>
<text x="36.8" y="231.1" transform="rotate(-90 36.8 231.1)">E85</text>
<text x="57.1" y="229.9" transform="rotate(-90 57.1 229.9)">E81</text>
<text x="77.5" y="229.9" transform="rotate(-90 77.5 229.9)">E76</text>
<text x="97.8" y="229.9" transform="rotate(-90 97.8 229.9)">E71</text>
<text x="118.1" y="231.1" transform="rotate(-90 118.1 231.1)">E66</text>
<text x="138.4" y="229.9" transform="rotate(-90 138.4 229.9)">E61</text>
<text x="158.7" y="231.1" transform="rotate(-90 158.7 231.1)">E56</text>
<text x="179.1" y="231.1" transform="rotate(-90 179.1 231.1)">E51</text>
<text x="198.1" y="231.1" transform="rotate(-90 198.1 231.1)">E46</text>
<text x="218.4" y="229.9" transform="rotate(-90 218.4 229.9)">E41</text>
<text x="238.8" y="229.9" transform="rotate(-90 238.8 229.9)">E36</text>
<text x="260.3" y="231.1" transform="rotate(-90 260.3 231.1)">E31</text>
<text x="280.7" y="231.1" transform="rotate(-90 280.7 231.1)">E26</text>
<text x="301" y="229.9" transform="rotate(-90 301 229.9)">E21</text>
<text x="321.3" y="229.9" transform="rotate(-90 321.3 229.9)">E16</text>
<text x="341.6" y="229.9" transform="rotate(-90 341.6 229.9)">E11</text>
<text x="361.9" y="229.9" transform="rotate(-90 361.9 229.9)">E6</text>
<text x="382.3" y="231.1" transform="rotate(-90 382.3 231.1)">E1</text>
<text x="408.9" y="228.6">R35</text>
<text x="408.9" y="233.7">R37</text>
<text x="421.6" y="228.6">R36</text>
<text x="421.6" y="233.7">R38</text>
<text x="408.9" y="238.8">R39</text>
<text x="421.6" y="238.8">R40</text>
<text x="16.5" y="245.1">C91</text>
<text x="36.8" y="245.1">C86</text>
<text x="57.1" y="245.1">C81</text>
<text x="77.5" y="245.1">C76</text>
<text x="97.8" y="245.1">C71</text>
<text x="118.1" y="245.1">C66</text>
<text x="138.4" y="245.1">C61</text>
<text x="158.7" y="245.1">C56</text>
<text x="179.1" y="245.1">C51</text>
<text x="198.1" y="245.1">C46</text>
<text x="218.4" y="245.1">C41</text>
<text x="228.6" y="241.3" transform="rotate(-150 228.6 241.3)">R54</text>
<text x="238.8" y="245.1">C36</text>
<text x="260.3" y="245.1">C31</text>
<text x="280.7" y="245.1">C26</text>
<text x="301" y="245.1">C21</text>
<text x="321.3" y="245.1">C16</text>
<text x="341.6" y="245.1">C11</text>
<text x="361.9" y="245.1">C6</text>
<text x="382.3" y="245.1">C1</text>
<text x="408.9" y="243.8">R41</text>
<text x="421.6" y="243.8">R42</text>
<text x="245.1" y="250.2">C99</text>
<text x="321.3" y="250.2">C98</text>
<text x="379.7" y="250.2">C97</text>
<text x="408.9" y="248.9">R43</text>
<text x="421.6" y="248.9">R44</text>
<text x="408.9" y="254">R45</text>
<text x="421.6" y="254">R46</text>
<text x="408.9" y="259.1">R47</text>
<text x="421.6" y="259.1">R48</text>
<text x="408.9" y="264.2">R49</text>
<text x="408.9" y="269.2">R51</text>
<text x="421.6" y="264.2">R50</text>
<text x="408.9" y="274.3">R52</text>
<text x="0" y="279.4">U$1</text>
<text x="0" y="279.4">U$2</text>
<text x="408.9" y="279.4">R53</text>
</g>
</svg>
